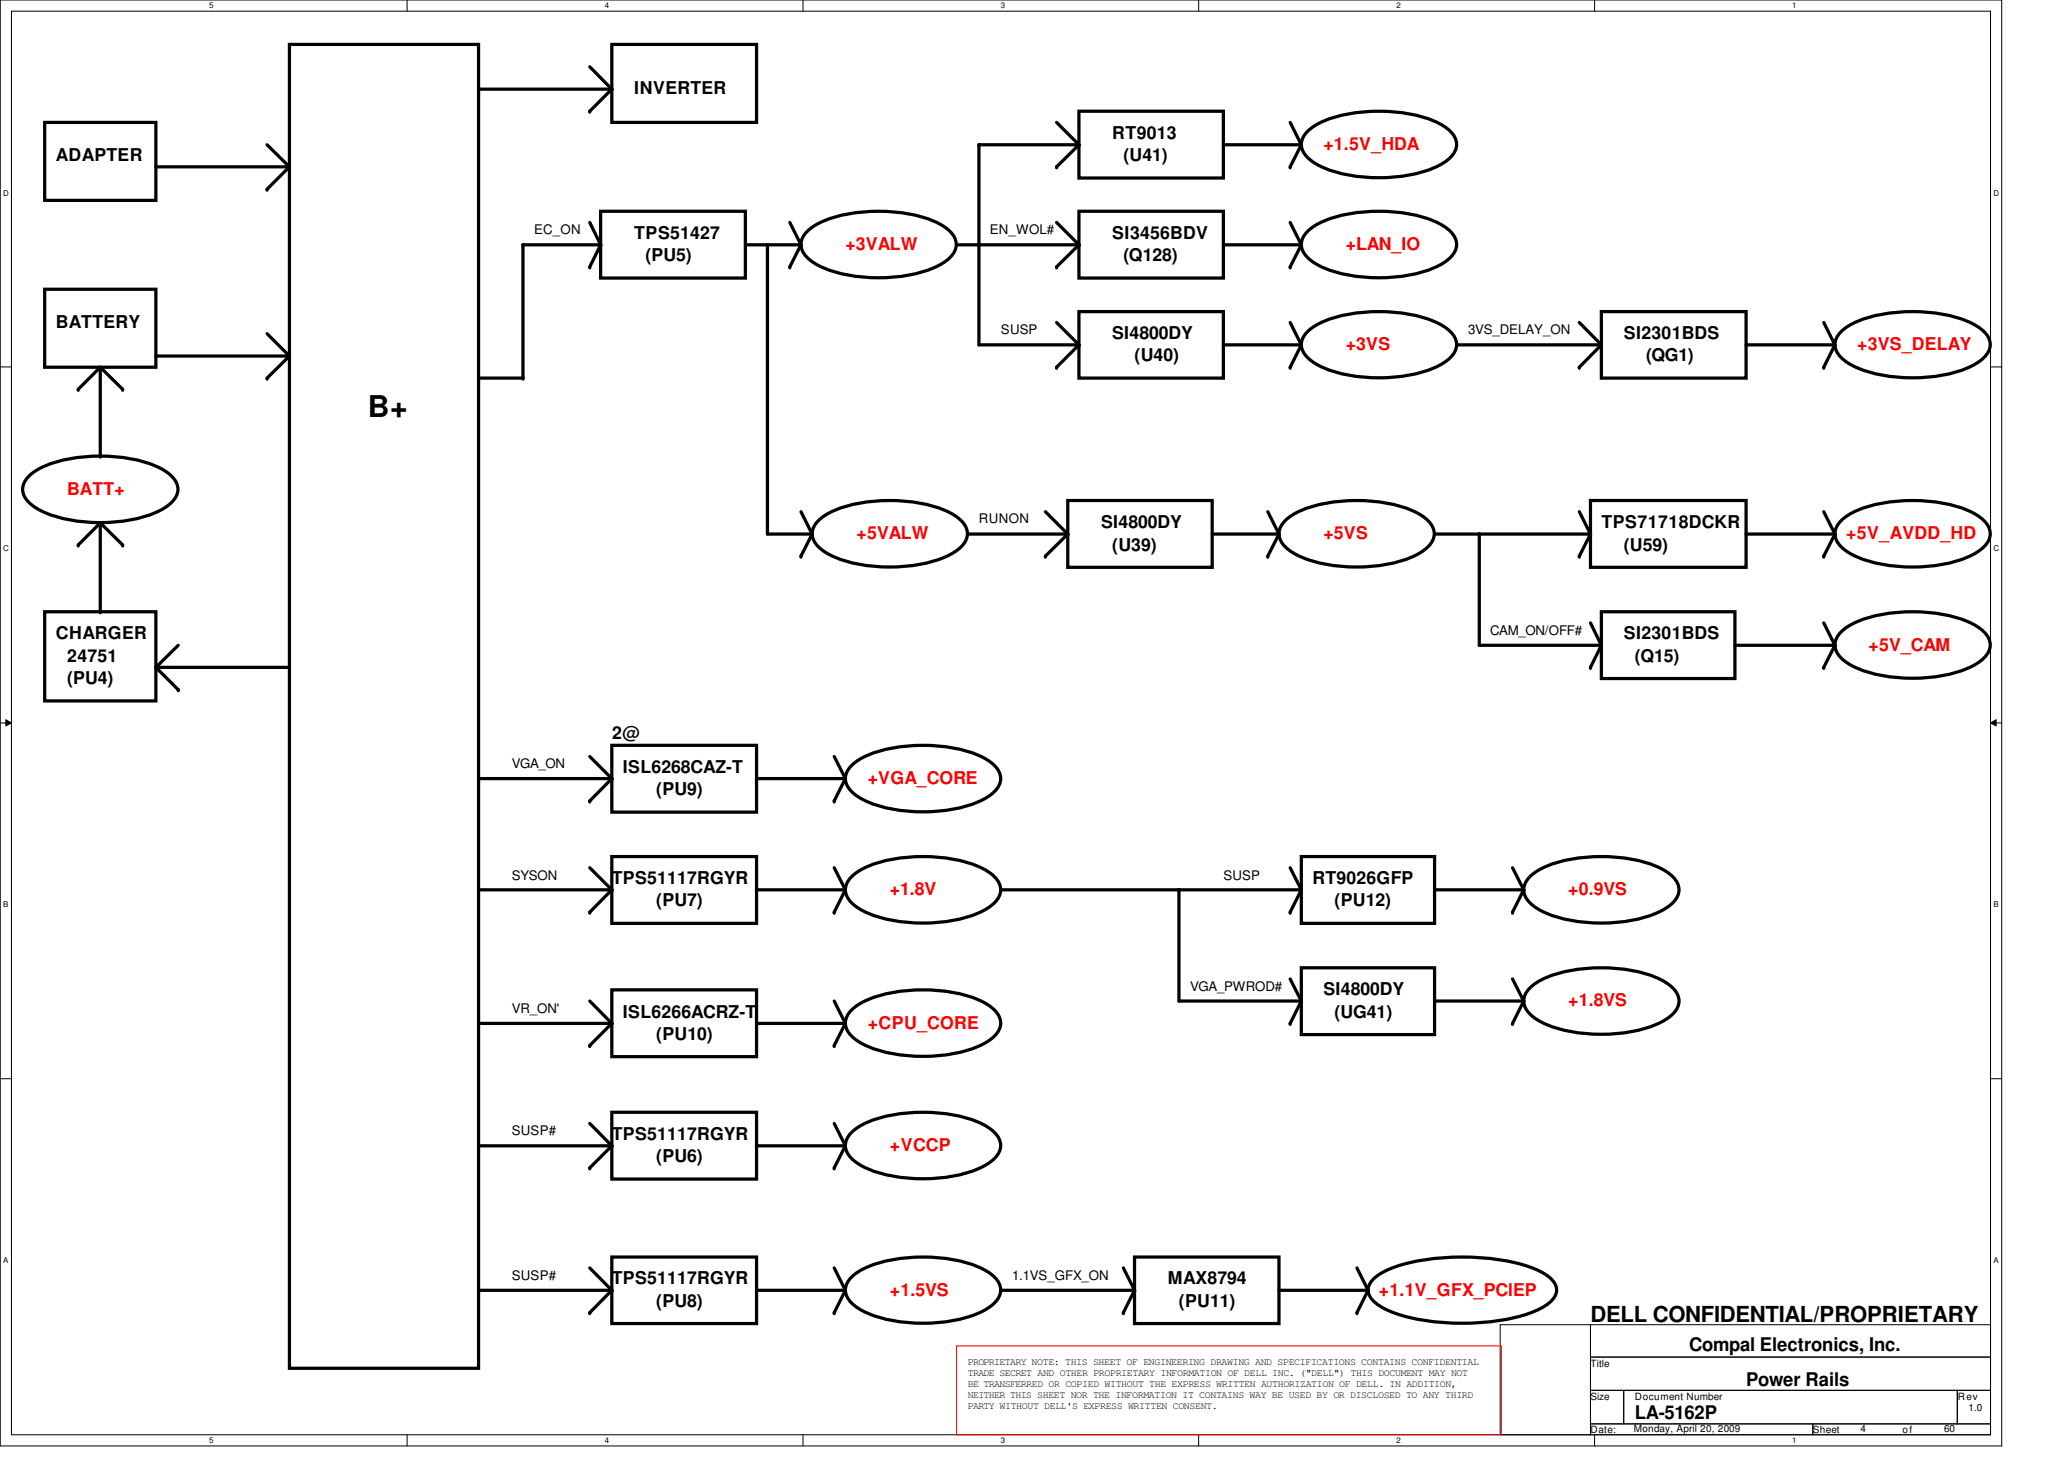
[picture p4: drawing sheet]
<svg xmlns="http://www.w3.org/2000/svg" width="297mm" height="210mm" viewBox="0 0 297 210" stroke-linecap="round" stroke-linejoin="round" font-family="sans-serif">
<path d="M0 0h288.1v208h-288.1zM1.6 1.6h284.9v204.8h-284.9z" fill="none" stroke="#000" stroke-width=".14"/>
<g fill="#fff">
<path d="M30.1 .2h.6v1.2h-.6z"/>
<path d="M30.1 206.6h.6v1.2h-.6z"/>
</g>
<path d="M58.6 0v1.6M58.6 206.4v1.6" fill="none" stroke="#000" stroke-width=".14"/>
<g fill="#fff">
<path d="M87 .2h.6v1.2h-.6z"/>
<path d="M87 206.6h.6v1.2h-.6z"/>
</g>
<path d="M115.6 0v1.6M115.6 206.4v1.6" fill="none" stroke="#000" stroke-width=".14"/>
<g fill="#fff">
<path d="M144 .2h.6v1.2h-.6z"/>
<path d="M144 206.6h.6v1.2h-.6z"/>
</g>
<path d="M172.5 0v1.6M172.5 206.4v1.6" fill="none" stroke="#000" stroke-width=".14"/>
<g fill="#fff">
<path d="M201 .2h.5v1.2h-.5z"/>
<path d="M201 206.6h.5v1.2h-.5z"/>
</g>
<path d="M229.5 0v1.6M229.5 206.4v1.6" fill="none" stroke="#000" stroke-width=".14"/>
<g fill="#fff">
<path d="M257.9 .2h.6v1.2h-.6z"/>
<path d="M257.9 206.6h.6v1.2h-.6z"/>
<path d="M.5 27.2h.7v1.2h-.7z"/>
<path d="M286.9 27.2h.8v1.2h-.8z"/>
<path d="M.5 78.4h.7v1.1h-.7z"/>
<path d="M286.9 78.4h.8v1.1h-.8z"/>
</g>
<path d="M0 52.8h1.6M286.5 52.8h1.6" fill="none" stroke="#000" stroke-width=".14"/>
<g fill="#fff">
<path d="M.5 129.6h.7v1.2h-.7z"/>
<path d="M286.9 129.6h.7v1.2h-.7z"/>
</g>
<path d="M0 104h1.6M.8 103.5l.8 .5-.8 .4zM286.5 104l.8-.5v.9zM286.5 104h1.6" fill="none" stroke="#000" stroke-width=".14"/>
<path d="M.8 103.5l.8 .5-.8 .4zM286.5 104l.8-.5v.9z" fill="#000"/>
<g fill="#fff">
<path d="M.5 180.8h.7v1.1h-.7z"/>
<path d="M286.9 180.8h.7v1.1h-.7z"/>
</g>
<path d="M0 155.2h1.6M286.5 155.2h1.6M215.9 190.6h13v15.8h-13zM228.9 190.6h57.6v4.6h-57.6zM228.9 195.2h57.6v4.8h-57.6zM228.9 200h4.8v4.9h-4.8zM228.9 204.9h32v1.5h-32zM233.7 200h48v4.9h-48zM260.9 204.9h25.6v1.5h-25.6zM281.7 200h4.8v4.9h-4.8z" fill="none" stroke="#000" stroke-width=".14"/>
<g fill="none" stroke="#000" stroke-width=".47">
<path d="M6.4 17.6h16v11.2h-16zM41.7 6.4h27.2v190.4h-27.2zM68.9 12.8h19.1M84.9 9.6l3.1 3.2M88 6.4h20.9v11.2h-20.9zM88 12.8l-3.1 3.2M152.1 17.6l3.2 3.2M155.3 16h20.8v9.6h-20.8zM185.7 17.6l1.6 3.2M188.2 18.9a11.4 11.4 0 0 1 5.9-2.5 23.5 23.5 0 0 1 12.2 1 5.6 5.6 0 0 1 3.2 2.7 2.42 2.42 0 0 1-.8 2.5 11.6 11.6 0 0 1-5.9 2.6 23.2 23.2 0 0 1-12.3-1 5.6 5.6 0 0 1-3.1-2.8 2.45 2.45 0 0 1 .8-2.5zM22.4 24h19.3M38.4 20.8l3.3 3.2"/>
<path d="M41.7 24l-3.3 3.2M84.9 32l1.5 3.2M86.4 30.4h20.9v9.6h-20.9zM86.4 35.2h-11.1v19.2h-6.4M86.4 35.2l-1.5 3.2M107.3 35.2h8M110.4 35.2v41.6h6.5M113.7 32l1.6 3.2M115.3 35.2l-1.6 3.2M116.1 33.3a11.4 11.4 0 0 1 6-2.5 23.5 23.5 0 0 1 12.2 1 5.6 5.6 0 0 1 3.2 2.7 2.42 2.42 0 0 1-.8 2.5 11.6 11.6 0 0 1-5.9 2.6 23.2 23.2 0 0 1-12.3-1 5.6 5.6 0 0 1-3.1-2.8 2.45 2.45 0 0 1 .7-2.5zM137.7 35.2h17.6M152.1 32l3.2 3.2"/>
<path d="M155.3 30.4h20.8v9.6h-20.8zM155.3 20.8h-14.4v28.8h14.4M155.3 20.8l-3.2 3.2M155.3 35.2l-3.2 3.2M176.1 35.2h11.2M176.1 20.8h11.2M185.7 32l1.6 3.2M187.3 35.2l-1.6 3.2M187.3 20.8l-1.6 3.2M188.2 33.3a11.4 11.4 0 0 1 5.9-2.5 23.5 23.5 0 0 1 12.2 1 5.6 5.6 0 0 1 3.2 2.7 2.42 2.42 0 0 1-.8 2.5 11.6 11.6 0 0 1-5.9 2.6 23.2 23.2 0 0 1-12.3-1 5.6 5.6 0 0 1-3.1-2.8 2.45 2.45 0 0 1 .8-2.5zM6.4 41.6h16v11.2h-16zM14.4 52.8l-3.1 3.2"/>
<path d="M14.4 52.8l3.2 3.2M14.4 52.8v12.8M22.4 51.2h19.3M38.4 48l3.3 3.2M41.7 51.2l-3.3 3.2M152.1 46.4l3.2 3.2M155.3 44.8h20.8v9.6h-20.8zM155.3 49.6l-3.2 3.2M176.1 49.6h11.2M185.7 46.4l1.6 3.2M187.3 49.6l-1.6 3.2M188.2 47.7a11.5 11.5 0 0 1 5.9-2.5 23.6 23.6 0 0 1 12.2 1 5.6 5.6 0 0 1 3.2 2.7 2.41 2.41 0 0 1-.8 2.5 11.6 11.6 0 0 1-5.9 2.6 23.2 23.2 0 0 1-12.3-1.1 5.6 5.6 0 0 1-3.1-2.7 2.41 2.41 0 0 1 .8-2.5z"/>
<path d="M209.7 49.6h20.8M227.3 46.4l3.2 3.2M230.5 44.8h20.8v9.6h-20.8zM230.5 49.6l-3.2 3.2M251.3 49.6h12.8M262.5 46.4l1.6 3.2M264.1 49.6l-1.6 3.2M264.9 47.7a11.5 11.5 0 0 1 6-2.5 23.6 23.6 0 0 1 12.2 1 5.6 5.6 0 0 1 3.2 2.7 2.41 2.41 0 0 1-.8 2.5 11.6 11.6 0 0 1-5.9 2.6 23.2 23.2 0 0 1-12.3-1.1 5.6 5.6 0 0 1-3.1-2.7 2.41 2.41 0 0 1 .7-2.5zM4.1 68.5a11.4 11.4 0 0 1 6-2.5 23.5 23.5 0 0 1 12.2 1 5.6 5.6 0 0 1 3.2 2.7 2.42 2.42 0 0 1-.8 2.6 11.6 11.6 0 0 1-5.9 2.5 23.2 23.2 0 0 1-12.3-1 5.6 5.6 0 0 1-3.1-2.8 2.45 2.45 0 0 1 .7-2.5zM14.4 75.2v12.8M14.4 75.2l-3.1 3.2M14.4 75.2l3.2 3.2"/>
<path d="M115.3 73.6l1.6 3.2M116.9 76.8l-1.6 3.2M117.8 74.9a11.4 11.4 0 0 1 5.9-2.5 23.5 23.5 0 0 1 12.2 1 5.6 5.6 0 0 1 3.2 2.7 2.42 2.42 0 0 1-.8 2.5 11.6 11.6 0 0 1-5.9 2.6 23.2 23.2 0 0 1-12.3-1 5.6 5.6 0 0 1-3.1-2.8 2.45 2.45 0 0 1 .8-2.5zM139.3 76.8h14.4M150.4 73.6l3.3 3.2M153.7 72h20.8v9.6h-20.8zM153.7 76.8l-3.3 3.2M174.5 76.8h9.6M182.5 73.6l1.6 3.2M184.1 76.8l-1.6 3.2M184.9 74.9a11.4 11.4 0 0 1 6-2.5 23.5 23.5 0 0 1 12.2 1 5.6 5.6 0 0 1 3.2 2.7 2.42 2.42 0 0 1-.8 2.5 11.6 11.6 0 0 1-5.9 2.6 23.2 23.2 0 0 1-12.3-1 5.6 5.6 0 0 1-3.1-2.8 2.45 2.45 0 0 1 .7-2.5zM206.5 76.8h22.4"/>
<path d="M212.9 76.8v16h17.6M227.3 73.6l1.6 3.2M228.9 72h22.4v9.6h-22.4zM228.9 76.8l-1.6 3.2M251.3 76.8h12.8M262.5 73.6l1.6 3.2M264.1 76.8l-1.6 3.2M264.9 74.9a11.4 11.4 0 0 1 6-2.5 23.5 23.5 0 0 1 12.2 1 5.6 5.6 0 0 1 3.2 2.7 2.42 2.42 0 0 1-.8 2.5 11.6 11.6 0 0 1-5.9 2.6 23.2 23.2 0 0 1-12.3-1 5.6 5.6 0 0 1-3.1-2.8 2.45 2.45 0 0 1 .7-2.5zM6.4 88h16v12.8h-16zM22.4 96h19.3M22.4 96l3.3 3.2M25.7 92.8l-3.3 3.2"/>
<path d="M228.9 89.6l1.6 3.2M230.5 88h19.2v9.6h-19.2zM230.5 92.8l-1.6 3.2M249.7 92.8h14.4M262.5 89.6l1.6 3.2M264.1 92.8l-1.6 3.2M264.9 90.9a11.4 11.4 0 0 1 6-2.5 23.5 23.5 0 0 1 12.2 1 5.6 5.6 0 0 1 3.2 2.7 2.42 2.42 0 0 1-.8 2.5 11.6 11.6 0 0 1-5.9 2.6 23.2 23.2 0 0 1-12.3-1 5.6 5.6 0 0 1-3.1-2.8 2.45 2.45 0 0 1 .7-2.5zM68.9 112h19.1M84.9 108.8l3.1 3.2M88 107.2h20.9v9.6h-20.9zM88 112l-3.1 3.2M108.9 112h12.8"/>
<path d="M120.1 108.8l1.6 3.2M121.7 112l-1.6 3.2M122.5 110.1a11.4 11.4 0 0 1 6-2.5 23.5 23.5 0 0 1 12.2 1 5.6 5.6 0 0 1 3.2 2.8 2.42 2.42 0 0 1-.8 2.5 11.6 11.6 0 0 1-5.9 2.5 23.2 23.2 0 0 1-12.3-1 5.6 5.6 0 0 1-3.1-2.7 2.45 2.45 0 0 1 .7-2.6zM68.9 128h19.1M84.9 124.8l3.1 3.2M88 123.2h20.9v9.6h-20.9zM88 128l-3.1 3.2M108.9 128h12.8M120.1 124.8l1.6 3.2M121.7 128l-1.6 3.2M122.5 126.1a11.4 11.4 0 0 1 6-2.5 23.5 23.5 0 0 1 12.2 1 5.6 5.6 0 0 1 3.2 2.8 2.42 2.42 0 0 1-.8 2.5 11.6 11.6 0 0 1-5.9 2.5 23.2 23.2 0 0 1-12.3-1 5.6 5.6 0 0 1-3.1-2.7 2.45 2.45 0 0 1 .7-2.6zM144.1 128h43.2"/>
<path d="M169.7 128v16h17.6M185.7 124.8l1.6 3.2M187.3 139.2h19.2v9.6h-19.2zM187.3 123.2h19.2v9.6h-19.2zM187.3 128l-1.6 3.2M206.5 128h12.8M217.7 124.8l1.6 3.2M219.3 128l-1.6 3.2M220.2 126.1a11.4 11.4 0 0 1 5.9-2.5 23.5 23.5 0 0 1 12.2 1 5.6 5.6 0 0 1 3.2 2.8 2.42 2.42 0 0 1-.7 2.5 11.6 11.6 0 0 1-6 2.5 23.2 23.2 0 0 1-12.2-1 5.6 5.6 0 0 1-3.2-2.7 2.45 2.45 0 0 1 .8-2.6zM68.9 147.2h19.1M84.9 144l3.1 3.2M88 142.4h20.9v9.6h-20.9z"/>
<path d="M88 147.2l-3.1 3.2M108.9 147.2h12.8M120.1 144l1.6 3.2M121.7 147.2l-1.6 3.2M122.5 145.3a11.4 11.4 0 0 1 6-2.5 23.5 23.5 0 0 1 12.2 1 5.6 5.6 0 0 1 3.2 2.7 2.42 2.42 0 0 1-.8 2.5 11.6 11.6 0 0 1-5.9 2.6 23.2 23.2 0 0 1-12.3-1 5.6 5.6 0 0 1-3.1-2.8 2.45 2.45 0 0 1 .7-2.5zM185.7 140.8l1.6 3.2M187.3 144l-1.6 3.2M206.5 144h12.8M217.7 140.8l1.6 3.2M219.3 144l-1.6 3.2M220.2 142.1a11.4 11.4 0 0 1 5.9-2.5 23.5 23.5 0 0 1 12.2 1 5.6 5.6 0 0 1 3.2 2.8 2.42 2.42 0 0 1-.7 2.5 11.6 11.6 0 0 1-6 2.5 23.2 23.2 0 0 1-12.2-1 5.6 5.6 0 0 1-3.2-2.7 2.45 2.45 0 0 1 .8-2.6zM68.9 164.8h19.1"/>
<path d="M84.9 161.6l3.1 3.2M88 160h20.9v9.6h-20.9zM88 164.8l-3.1 3.2M108.9 164.8h12.8M120.1 161.6l1.6 3.2M121.7 164.8l-1.6 3.2M122.5 162.9a11.4 11.4 0 0 1 6-2.5 23.5 23.5 0 0 1 12.2 1 5.6 5.6 0 0 1 3.2 2.7 2.42 2.42 0 0 1-.8 2.6 11.6 11.6 0 0 1-5.9 2.5 23.2 23.2 0 0 1-12.3-1 5.6 5.6 0 0 1-3.1-2.8 2.45 2.45 0 0 1 .7-2.5zM68.9 185.6h19.1M84.9 182.4l3.1 3.2M88 180.8h20.9v9.6h-20.9zM88 185.6l-3.1 3.2M108.9 185.6h12.8"/>
<path d="M120.1 182.4l1.6 3.2M121.7 185.6l-1.6 3.2M122.5 183.7a11.5 11.5 0 0 1 6-2.5 23.6 23.6 0 0 1 12.2 1 5.6 5.6 0 0 1 3.2 2.7 2.41 2.41 0 0 1-.8 2.5 11.6 11.6 0 0 1-5.9 2.6 23.2 23.2 0 0 1-12.3-1 5.6 5.6 0 0 1-3.1-2.8 2.41 2.41 0 0 1 .7-2.5zM144.1 185.6h19.2M161.7 182.4l1.6 3.2M163.3 180.8h20.8v9.6h-20.8zM163.3 185.6l-1.6 3.2M184.1 185.6h12.8M195.3 182.4l1.6 3.2M196.9 185.6l-1.6 3.2M197.8 183.9a13.5 13.5 0 0 1 6.3-2.5 35.2 35.2 0 0 1 15.4 .6 8.7 8.7 0 0 1 4.1 2.4 1.99 1.99 0 0 1-.5 2.9 13.6 13.6 0 0 1-6.3 2.5 34.6 34.6 0 0 1-15.4-.6 8.7 8.7 0 0 1-4.1-2.4 1.99 1.99 0 0 1 .5-2.9z"/>
</g>
<g fill="#000">
<circle cx="84.9" cy="16" r=".23"/>
<circle cx="88" cy="12.8" r=".23"/>
<circle cx="38.4" cy="27.2" r=".23"/>
<circle cx="41.7" cy="24" r=".23"/>
<circle cx="75.3" cy="35.2" r=".23"/>
<circle cx="84.9" cy="38.4" r=".23"/>
<circle cx="86.4" cy="35.2" r=".23"/>
<circle cx="110.4" cy="35.2" r=".23"/>
<circle cx="113.7" cy="38.4" r=".23"/>
<circle cx="115.3" cy="35.2" r=".23"/>
<circle cx="140.9" cy="20.8" r=".23"/>
<circle cx="140.9" cy="35.2" r=".23"/>
<circle cx="152.1" cy="38.4" r=".23"/>
<circle cx="152.1" cy="24" r=".23"/>
<circle cx="155.3" cy="20.8" r=".23"/>
<circle cx="155.3" cy="35.2" r=".23"/>
<circle cx="185.7" cy="38.4" r=".23"/>
<circle cx="185.7" cy="24" r=".23"/>
<circle cx="187.3" cy="20.8" r=".23"/>
<circle cx="187.3" cy="35.2" r=".23"/>
<circle cx="11.3" cy="56" r=".23"/>
<circle cx="17.6" cy="56" r=".23"/>
<circle cx="38.4" cy="54.4" r=".23"/>
<circle cx="41.7" cy="51.2" r=".23"/>
<circle cx="75.3" cy="54.4" r=".23"/>
<circle cx="152.1" cy="52.8" r=".23"/>
<circle cx="155.3" cy="49.6" r=".23"/>
<circle cx="185.7" cy="52.8" r=".23"/>
<circle cx="187.3" cy="49.6" r=".23"/>
<circle cx="227.3" cy="52.8" r=".23"/>
<circle cx="230.5" cy="49.6" r=".23"/>
<circle cx="262.5" cy="52.8" r=".23"/>
<circle cx="264.1" cy="49.6" r=".23"/>
<circle cx="11.3" cy="78.4" r=".23"/>
<circle cx="14.4" cy="65.6" r=".23"/>
<circle cx="17.6" cy="78.4" r=".23"/>
<circle cx="116.9" cy="76.8" r=".23"/>
<circle cx="153.7" cy="76.8" r=".23"/>
<circle cx="184.1" cy="76.8" r=".23"/>
<circle cx="212.9" cy="76.8" r=".23"/>
<circle cx="228.9" cy="76.8" r=".23"/>
<circle cx="264.1" cy="76.8" r=".23"/>
<circle cx="14.4" cy="88" r=".23"/>
<circle cx="22.4" cy="96" r=".23"/>
<circle cx="25.7" cy="99.2" r=".23"/>
<circle cx="41.7" cy="96" r=".23"/>
<circle cx="115.3" cy="80" r=".23"/>
<circle cx="150.4" cy="80" r=".23"/>
<circle cx="182.5" cy="80" r=".23"/>
<circle cx="227.3" cy="80" r=".23"/>
<circle cx="228.9" cy="96" r=".23"/>
<circle cx="230.5" cy="92.8" r=".23"/>
<circle cx="262.5" cy="96" r=".23"/>
<circle cx="262.5" cy="80" r=".23"/>
<circle cx="264.1" cy="92.8" r=".23"/>
<circle cx="84.9" cy="115.2" r=".23"/>
<circle cx="88" cy="112" r=".23"/>
<circle cx="120.1" cy="115.2" r=".23"/>
<circle cx="121.7" cy="112" r=".23"/>
<circle cx="84.9" cy="131.2" r=".23"/>
<circle cx="88" cy="128" r=".23"/>
<circle cx="120.1" cy="131.2" r=".23"/>
<circle cx="121.7" cy="128" r=".23"/>
<circle cx="169.7" cy="128" r=".23"/>
<circle cx="185.7" cy="131.2" r=".23"/>
<circle cx="187.3" cy="128" r=".23"/>
<circle cx="217.7" cy="131.2" r=".23"/>
<circle cx="219.3" cy="128" r=".23"/>
<circle cx="84.9" cy="150.4" r=".23"/>
<circle cx="88" cy="147.2" r=".23"/>
<circle cx="120.1" cy="150.4" r=".23"/>
<circle cx="121.7" cy="147.2" r=".23"/>
<circle cx="185.7" cy="147.2" r=".23"/>
<circle cx="187.3" cy="144" r=".23"/>
<circle cx="217.7" cy="147.2" r=".23"/>
<circle cx="219.3" cy="144" r=".23"/>
<circle cx="84.9" cy="168" r=".23"/>
<circle cx="88" cy="164.8" r=".23"/>
<circle cx="120.1" cy="168" r=".23"/>
<circle cx="121.7" cy="164.8" r=".23"/>
<circle cx="84.9" cy="188.8" r=".23"/>
<circle cx="88" cy="185.6" r=".23"/>
<circle cx="120.1" cy="188.8" r=".23"/>
<circle cx="121.7" cy="185.6" r=".23"/>
<circle cx="161.7" cy="188.8" r=".23"/>
<circle cx="163.3" cy="185.6" r=".23"/>
<circle cx="195.3" cy="188.8" r=".23"/>
<circle cx="196.9" cy="185.6" r=".23"/>
</g>
<path d="M137.7 193.6h78.4v12.8h-78.4z" fill="none" stroke="#f00" stroke-width=".14"/>
<text font-size="4.3" x="52.9" y="60">B+</text>
<text font-size="3.2" x="228.9" y="190.2">DELL CONFIDENTIAL/PROPRIETARY</text>
<g font-size="2.7">
<text x="243.1" y="194.4">Compal Electronics, Inc.</text>
<text x="251.3" y="199.4">Power Rails</text>
<text x="235.3" y="204.2">LA-5162P</text>
</g>
<g font-size="2.5">
<text x="91.3" y="13.6">INVERTER</text>
<text x="8" y="23.2">ADAPTER</text>
<text x="160.1" y="20">RT9013</text>
<text x="161.7" y="23.2">(U41)</text>
<text x="91.3" y="34.4">TPS51427</text>
<text x="160.1" y="34.4">SI3456BDV</text>
<text x="92.9" y="37.6">(PU5)</text>
<text x="161.7" y="37.6">(Q128)</text>
<text x="8" y="47.2">BATTERY</text>
<text x="160.1" y="48.8">SI4800DY</text>
<text x="163.3" y="52">(U40)</text>
<text x="233.7" y="48.8">SI2301BDS</text>
<text x="236.9" y="52">(QG1)</text>
<text x="158.5" y="76">SI4800DY</text>
<text x="230.5" y="76">TPS71718DCKR</text>
<text x="160.1" y="79.2">(U39)</text>
<text x="233.7" y="79.2">(U59)</text>
<text x="8" y="92">CHARGER</text>
<text x="9.6" y="95.2">24751</text>
<text x="233.7" y="92">SI2301BDS</text>
<text x="235.3" y="95.2">(Q15)</text>
<text x="9.6" y="98.4">(PU4)</text>
<text x="88.1" y="106.4">2@</text>
<text x="89.7" y="111.2">ISL6268CAZ-T</text>
<text x="94.4" y="114.4">(PU9)</text>
<text x="88" y="127.2">TPS51117RGYR</text>
<text x="94.4" y="130.4">(PU7)</text>
<text x="188.9" y="127.2">RT9026GFP</text>
<text x="192.1" y="130.4">(PU12)</text>
<text x="190.5" y="143.2">SI4800DY</text>
<text x="89.7" y="146.4">ISL6266ACRZ-T</text>
<text x="94.4" y="149.6">(PU10)</text>
<text x="192.1" y="146.4">(UG41)</text>
<text x="88" y="164">TPS51117RGYR</text>
<text x="94.4" y="167.2">(PU6)</text>
<text x="88" y="184.8">TPS51117RGYR</text>
<text x="168.1" y="184.8">MAX8794</text>
<text x="94.4" y="188">(PU8)</text>
<text x="169.7" y="188">(PU11)</text>
</g>
<g font-size="2.5" fill="#f00">
<text x="190.5" y="21.6">+1.5V_HDA</text>
<text x="121.7" y="36">+3VALW</text>
<text x="193.7" y="36">+LAN_IO</text>
<text x="193.7" y="50.4">+3VS</text>
<text x="267.3" y="50.4">+3VS_DELAY</text>
<text x="9.6" y="71.2">BATT+</text>
<text x="123.3" y="77.6">+5VALW</text>
<text x="190.5" y="77.6">+5VS</text>
<text x="265.7" y="77.6">+5V_AVDD_HD</text>
<text x="268.9" y="93.6">+5V_CAM</text>
<text x="124.9" y="112.8">+VGA_CORE</text>
<text x="128.1" y="128.8">+1.8V</text>
<text x="225.7" y="128.8">+0.9VS</text>
<text x="124.9" y="148">+CPU_CORE</text>
<text x="225.7" y="144.8">+1.8VS</text>
<text x="128.1" y="165.6">+VCCP</text>
<text x="128.1" y="186.4">+1.5VS</text>
<text x="198.5" y="186.4">+1.1V_GFX_PCIEP</text>
</g>
<g font-size="1.9">
<text x="76.9" y="33.7">EC_ON</text>
<text x="142.4" y="33.7">EN_WOL#</text>
<text x="144.1" y="48.1">SUSP</text>
<text x="211.3" y="48.1">3VS_DELAY_ON</text>
<text x="140.9" y="75.3">RUNON</text>
<text x="214.5" y="91.3">CAM_ON/OFF#</text>
<text x="73.7" y="110.5">VGA_ON</text>
<text x="73.7" y="126.5">SYSON</text>
<text x="176.1" y="126.5">SUSP</text>
<text x="171.3" y="142.5">VGA_PWROD#</text>
<text x="73.7" y="145.7">VR_ON'</text>
<text x="73.7" y="163.3">SUSP#</text>
<text x="73.7" y="184.1">SUSP#</text>
<text x="145.7" y="184.1">1.1VS_GFX_ON</text>
</g>
<g font-size="1.4">
<text x="139.3" y="196.4">PROPRIETARY NOTE: THIS SHEET OF ENGINEERING DRAWING AND SPECIFICATIONS CONTAINS CONFIDENTIAL</text>
<text x="139.3" y="198">TRADE SECRET AND OTHER PROPRIETARY INFORMATION OF DELL INC. (&quot;DELL&quot;) THIS DOCUMENT MAY NOT</text>
<text x="228.9" y="196.6">Title</text>
<text x="139.3" y="199.6">BE TRANSFERRED OR COPIED WITHOUT THE EXPRESS WRITTEN AUTHORIZATION OF DELL. IN ADDITION,</text>
<text x="139.3" y="201.1">NEITHER THIS SHEET NOR THE INFORMATION IT CONTAINS WAY BE USED BY OR DISCLOSED TO ANY THIRD</text>
<text x="139.3" y="202.7">PARTY WITHOUT DELL'S EXPRESS WRITTEN CONSENT.</text>
<text x="228.9" y="201.4">Size</text>
<text x="235.3" y="201.4">Document Number</text>
<text x="281.8" y="201.4">Rev</text>
<text x="283.3" y="203">1.0</text>
<text x="228.9" y="206.2">Date:</text>
<text x="235.1" y="206">Monday, April 20, 2009</text>
<text x="260.9" y="206.2">Sheet</text>
<text x="267.8" y="206">4</text>
<text x="273.8" y="206.2">of</text>
<text x="279.8" y="206">60</text>
</g>
<g font-size="1.1">
<text x="30.1" y="1.1">5</text>
<text x="87" y="1.1">4</text>
<text x="144" y="1.1">3</text>
<text x="201" y="1.1">2</text>
<text x="257.9" y="1.1">1</text>
<text x=".5" y="28.2">D</text>
<text x="286.9" y="28.2">D</text>
<text x=".5" y="79.3">C</text>
<text x="286.9" y="79.3">C</text>
<text x=".5" y="130.6">B</text>
<text x="286.9" y="130.6">B</text>
<text x=".5" y="181.7">A</text>
<text x="286.9" y="181.7">A</text>
<text x="30.1" y="207.6">5</text>
<text x="87" y="207.6">4</text>
<text x="144" y="207.6">3</text>
<text x="201" y="207.6">2</text>
<text x="257.9" y="207.6">1</text>
</g>
</svg>
